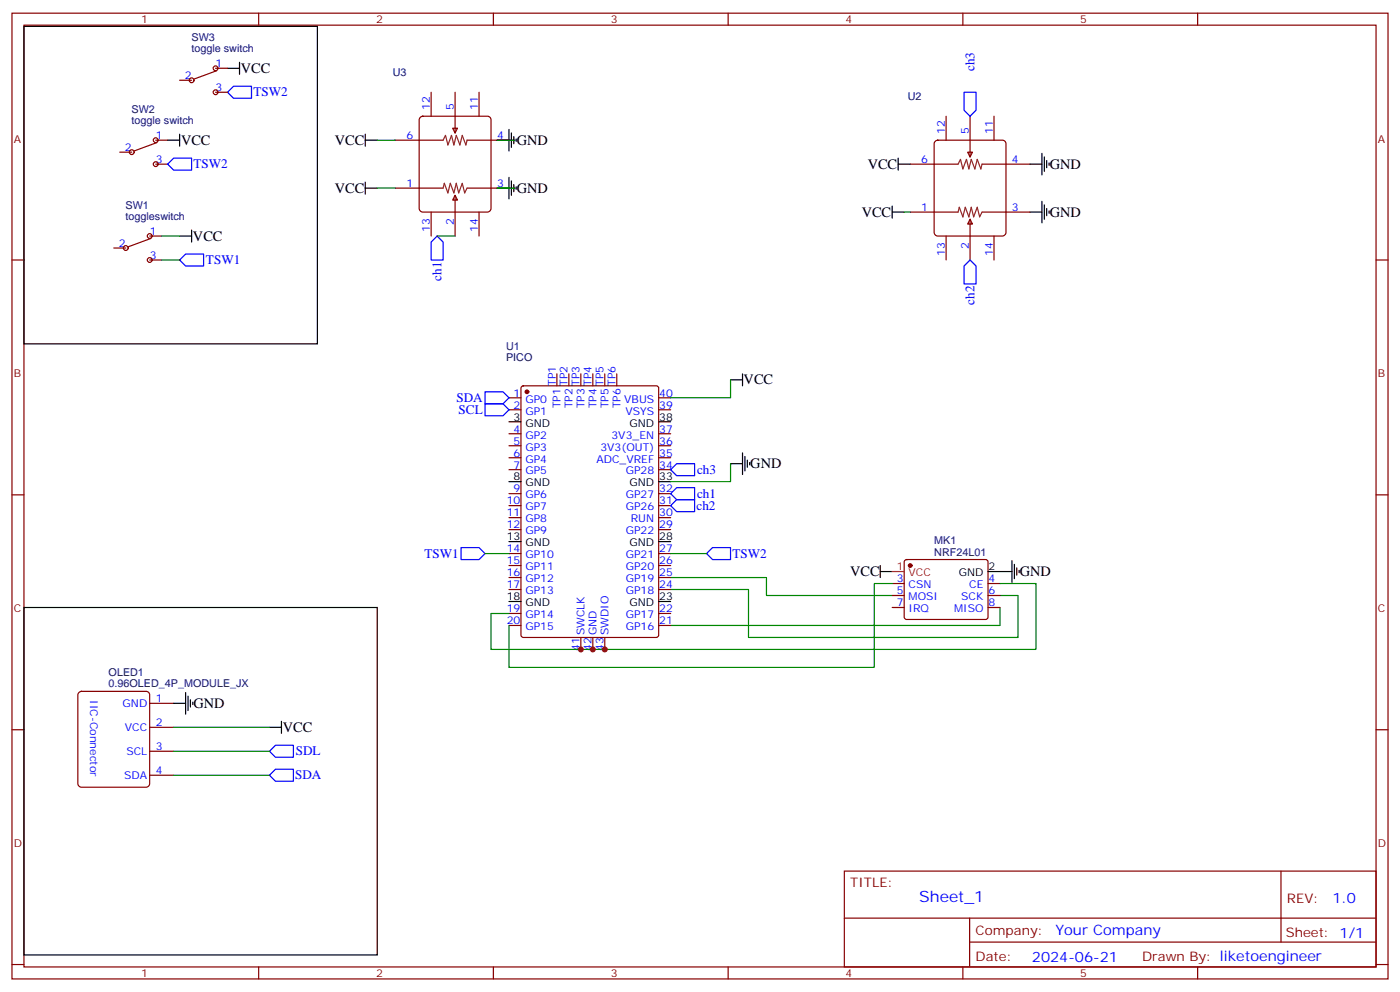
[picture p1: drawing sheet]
<svg xmlns="http://www.w3.org/2000/svg" width="412mm" height="292mm" viewBox="0 0 412 292" stroke-linecap="round" stroke-linejoin="round" font-family="sans-serif">
<g fill="none" stroke="#870000" stroke-width=".35">
<path d="M3.5 3.9h405.4v284.3h-405.4zM7.1 7.4h398.2v277.3h-398.2zM76.2 3.9v3.5M145.3 3.9v3.5M214.5 3.9v3.5M283.6 3.9v3.5M352.8 3.9v3.5M52.9 23.6h3.5M63.5 27.2h3.5M63.5 20.1h3.5M63.9 20.8l-6.8 2.5M123.7 34.7l.8-.5h19.1l.8 .5 .2 .6v26.1l-.4 .8-.6 .2h-19.1l-.8-.4-.2-.6v-26.1z"/>
<path d="M127 27.2v7M133.3 37.7h1.5l-.7 1.5zM134.1 27.2v12M141.1 27.2v7M278.7 34.2v7.1M285.8 34.2v12M292.8 34.2v7.1M35.3 44.8h3.5M45.9 48.3h3.5M45.9 41.3h3.5M46.2 42l-6.7 2.5M116.4 41.3h14.1"/>
<path d="M116.4 55.4h14.1M134.1 57.5l.7 1.4h-1.5zM134.1 57.5v12M137.6 41.3h14.1M137.6 55.4h14.1M268.1 48.3h14.1M275.4 41.7l.8-.4h19.1l.8 .4 .2 .6v26.1l-.4 .9-.6 .2h-19.1l-.8-.5-.2-.6v-26.1zM285 44.8h1.5l-.7 1.4zM289.3 48.3h14.1M3.5 76.6h3.6M33.5 73h3.5M44.1 76.6h3.5"/>
<path d="M44.1 69.5h3.5M44.4 70.2l-6.7 2.5M127 62.4v7.1M141.1 62.4v7.1M268.1 62.4h14.1M278.7 69.5v7.1M285.8 64.6l.7 1.4h-1.5zM285.8 64.6v12M289.3 62.4h14.1M292.8 69.5v7.1M405.3 76.6h3.6M149.9 117.1h3.6"/>
<path d="M153.7 113.8l.5-.2h39.1l.7 .4v73l-.4 .6-39.4 .1-.7-.5v-72.9zM164 110.1v3.5M167.6 110.1v3.5M171.1 110.1v3.5M174.6 110.1v3.5M178.2 110.1v3.5M181.7 110.1v3.5M194 117.1h3.6M149.9 120.7h3.6M149.9 127.7h3.6M149.9 131.2h3.6M149.9 134.8h3.6"/>
<path d="M149.9 138.3h3.6M194 120.7h3.6M194 127.7h3.6M194 131.2h3.6M194 134.8h3.6M194 138.3h3.6M3.5 145.7h3.6M149.9 145.3h3.6M149.9 148.9h3.6M149.9 152.4h3.6M149.9 155.9h3.6M194 145.3h3.6"/>
<path d="M194 148.9h3.6M194 152.4h3.6M194 155.9h3.6M405.3 145.7h3.6M149.9 163h3.6M149.9 166.5h3.6M149.9 170h3.6M149.9 173.6h3.6M194 163h3.6M194 166.5h3.6M194 170h3.6M194 173.6h3.6"/>
<path d="M262.8 178.9h3.5M262.8 171.8h3.5M262.8 175.3h3.5M266.6 165l.5-.3h23.2l.5 .3 .2 .5v16.5l-.7 .4-23.5-.1-.5-.6v-16.2zM291 178.9h3.6M291 171.8h3.6M291 175.3h3.6M149.9 180.6h3.6M149.9 184.2h3.6M171.1 187.7v3.5M174.6 187.7v3.5M178.2 187.7v3.5"/>
<path d="M194 180.6h3.6M194 184.2h3.6M3.5 214.8h3.6M23.2 204l.8-.4h19l.9 .4 .2 .6v26.1l-.5 .9-.6 .2h-19l-.9-.5-.2-.6v-26.1zM44.1 214.1h7.1M44.1 207.1h7.1M405.3 214.8h3.6M44.1 228.2h7.1M44.1 221.2h7.1M248.7 256.5h156.6v28.2h-156.6zM377.3 256.5v20.9M248.7 270.3h156.5"/>
<path d="M285.6 277.4h119.6M285.6 270.3v14.1M3.5 284h3.6M76.2 284.7v3.5M145.3 284.7v3.5M214.5 284.7v3.5M283.6 284.7v3.5M352.8 284.7v3.5M405.3 284h3.6"/>
<circle cx="56.4" cy="23.6" r=".71"/>
<circle cx="63.5" cy="27.2" r=".71"/>
<circle cx="63.5" cy="20.1" r=".71"/>
<circle cx="38.8" cy="44.8" r=".71"/>
<circle cx="45.9" cy="48.3" r=".71"/>
<circle cx="45.9" cy="41.3" r=".71"/>
<circle cx="37" cy="73" r=".71"/>
<circle cx="44.1" cy="69.5" r=".71"/>
<circle cx="44.1" cy="76.6" r=".71"/>
</g>
<g fill="none" stroke="#008700" stroke-width=".35">
<path d="M111.1 41.3h5.3M111.1 55.4h5.3M146.4 41.3h5.3M146.4 55.4h5.3M47.6 76.6h5.3M47.6 69.5h5.3M128.8 69.5h5.3M266.3 62.4h1.8M215.2 111.8v5.3h-17.6M215.2 136.5v5.3h-17.6M142.9 163h7M197.6 173.6h22.9v14.1h79.4v-12.4h-5.3"/>
<path d="M197.6 170h28.2v5.3h37M197.6 163h10.5M262.8 171.8h-5.3v24.7h-107.6v-12.3M294.6 178.9v5.3h-97M294.6 171.8h10.6v19.4h-160.6v-10.6h5.3M51.2 214.1h28.2M51.2 228.2h28.2M51.2 221.2h28.2"/>
</g>
<g fill="none" stroke="#000" stroke-width=".35">
<path d="M7.1 7.8h86.4v93.4h-86.4zM70.6 18.3v3.6M52.9 39.5v3.5M67 20.1h3.6M107.6 39.5v3.5M149.9 38.1v6.4M150.6 39.2v4.2M49.4 41.3h3.5M107.6 41.3h3.5M107.6 55.4h3.5M107.6 53.6v3.6M146.4 41.3h3.5"/>
<path d="M146.4 55.4h3.5M149.9 52.2v6.4M150.6 53.3v4.2M151.3 40.2v2.1M151.3 54.3v2.1M152 40.9v.7M152 55v.7M264.6 48.3h3.5M264.6 46.6v3.5M303.4 48.3h3.5M306.9 45.2v6.3M306.9 59.3v6.3"/>
<path d="M307.6 46.2v4.2M308.3 47.3v2.1M309 48v.7M52.9 69.5h3.5M56.4 67.7v3.6M262.8 62.4h3.5M262.8 60.7v3.5M303.4 62.4h3.5M307.6 60.3v4.3M308.3 61.4v2.1M309 62.1v.7M215.2 111.8h3.5"/>
<path d="M218.7 110.1v3.5M149.9 124.2h3.6M194 124.2h3.6M215.2 136.5h3.5M218.7 133.4v6.3M219.4 134.4v4.2M220.1 135.5v2.1M220.8 136.2v.7M149.9 141.8h3.6M149.9 159.5h3.6M194 141.8h3.6M194 159.5h3.6"/>
<path d="M7.1 178.9h104v102.3h-104zM149.9 177.1h3.6M194 177.1h3.6M259.3 168.3h3.5M259.3 166.5v3.5M291 168.3h7.1M298.1 165.1v6.4M298.8 166.2v4.2M299.5 167.2v2.1M300.2 167.9v.7M51.2 207.1h3.5M54.7 203.9v6.4"/>
<path d="M55.4 205v4.2M56.1 206v2.1M56.8 206.7v.7M79.4 214.1h3.5M82.9 212.4v3.5"/>
</g>
<g fill="#870000" stroke="#870000" stroke-width=".35">
<circle cx="268.1" cy="166.5" r=".53"/>
<circle cx="155.2" cy="115.4" r=".53"/>
</g>
<path d="M262.8 168.3h3.5" fill="none" stroke="#f00" stroke-width=".35"/>
<path d="M130.5 41.3l.7-1.4 .7 2.8 1.1-2.8 .7 2.8 .7-2.8 1.1 2.8 .7-2.8 1 2.8 .4-1.4M130.5 55.4l.4-1.4 1 2.8 .7-2.8 1.1 2.8 .7-2.8 .7 2.8 1.1-2.8 .7 2.8 .7-1.4M282.2 48.3l.7-1.4 .7 2.8 1.1-2.8 .7 2.8 .7-2.8 1.1 2.8 .7-2.8 1 2.8 .4-1.4M282.2 62.4l.4-1.4 1 2.9 .7-2.9 1.1 2.9 .7-2.9 .7 2.9 1.1-2.9 .7 2.9 .7-1.5" fill="none" stroke="#8c2424" stroke-width=".35"/>
<g fill="none" stroke="#00f" stroke-width=".35">
<path d="M67 27.2l1.8-1.8h5.3v3.5h-5.3zM284 27.2h3.5v5.3l-1.7 1.7-1.8-1.7zM49.4 48.3l1.8-1.7h5.2v3.5h-5.2zM52.9 76.6l1.8-1.8h5.3v3.5h-5.3zM128.8 69.5l1.7 1.8v5.3h-3.5v-5.3zM284 78.3l1.8-1.7 1.7 1.7v5.3h-3.5zM142.9 115.4h5.3l1.7 1.7-1.7 1.8h-5.3zM142.9 118.9h5.3l1.7 1.8-1.7 1.7h-5.3zM199.3 136.5h5.3v3.6h-5.3l-1.7-1.8zM197.6 148.9l1.7-1.8h5.3v3.5h-5.3zM197.6 145.3l1.7-1.7h5.3v3.5h-5.3zM135.8 161.2h5.3l1.8 1.8-1.8 1.7h-5.3z"/>
<path d="M208.1 163l1.8-1.8h5.3v3.5h-5.3zM79.4 221.2l1.7-1.8h5.3v3.6h-5.3zM79.4 228.2l1.7-1.7h5.3v3.5h-5.3z"/>
</g>
<g fill="#c00">
<circle cx="171.1" cy="191.2" r=".88"/>
<circle cx="174.6" cy="191.2" r=".88"/>
<circle cx="178.2" cy="191.2" r=".88"/>
</g>
<text font-size="4.6" fill="#00f" x="270.8" y="265.5">Sheet_1</text>
<g font-size="4.2">
<text x="71" y="21.6">VCC</text>
<text x="53.3" y="42.7">VCC</text>
<text x="98.6" y="42.7">VCC</text>
<text x="152.2" y="42.7">GND</text>
<text x="255.6" y="49.8">VCC</text>
<text x="309.2" y="49.8">GND</text>
<text x="98.6" y="56.9">VCC</text>
<text x="152.2" y="56.9">GND</text>
<text x="253.8" y="63.9">VCC</text>
<text x="309.2" y="63.9">GND</text>
<text x="56.8" y="71">VCC</text>
<text x="219.1" y="113.2">VCC</text>
<text x="221" y="137.9">GND</text>
<text x="250.4" y="169.6">VCC</text>
<text x="300.4" y="169.6">GND</text>
<text x="57" y="208.5">GND</text>
<text x="83.3" y="215.6">VCC</text>
</g>
<g font-size="4.2" fill="#00f">
<text x="392.5" y="265.7">1.0</text>
<text x="310.9" y="275.3">Your Company</text>
<text x="304" y="283.1">2024-06-21</text>
</g>
<g font-size="3.9" fill="#00f">
<text x="287.1" y="21" transform="rotate(-90 287.1 21)">ch3</text>
<text x="74.6" y="28.4">TSW2</text>
<text x="57" y="49.5">TSW2</text>
<text x="60.7" y="77.7">TSW1</text>
<text x="130.1" y="82.7" transform="rotate(-90 130.1 82.7)">ch1</text>
<text x="287" y="89.8" transform="rotate(-90 287 89.8)">ch2</text>
<text x="134.4" y="118.4">SDA</text>
<text x="135.1" y="121.9">SCL</text>
<text x="205.3" y="139.5">ch3</text>
<text x="205.3" y="146.5">ch1</text>
<text x="205.2" y="150.1">ch2</text>
<text x="125" y="164.3">TSW1</text>
<text x="215.7" y="164.2">TSW2</text>
<text x="87.1" y="222.4">SDL</text>
<text x="86.9" y="229.4">SDA</text>
</g>
<g font-size="3.9" fill="#800">
<text x="250.5" y="261.1">TITLE:</text>
<text x="379.1" y="265.7">REV:</text>
<text x="287.4" y="275.3">Company:</text>
<text x="378.7" y="275.9">Sheet: 1/1</text>
<text x="287.4" y="282.9">Date:</text>
<text x="336.4" y="283">Drawn By: liketoengineer</text>
</g>
<g font-size="3.2" fill="#800">
<text x="41.6" y="6.9">1</text>
<text x="110.8" y="6.9">2</text>
<text x="179.9" y="6.9">3</text>
<text x="249.1" y="6.9">4</text>
<text x="318.2" y="6.9">5</text>
<text x="4.1" y="42">A</text>
<text x="405.9" y="42">A</text>
<text x="4.1" y="111.1">B</text>
<text x="405.9" y="111.1">B</text>
<text x="4.1" y="180.3">C</text>
<text x="405.9" y="180.3">C</text>
<text x="4.1" y="249.4">D</text>
<text x="405.9" y="249.4">D</text>
<text x="41.6" y="287.7">1</text>
<text x="110.8" y="287.7">2</text>
<text x="179.9" y="287.7">3</text>
<text x="249.1" y="287.7">4</text>
<text x="318.2" y="287.7">5</text>
</g>
<g font-size="3.2" fill="#000080">
<text x="56.4" y="15.3">toggle switch</text>
<text x="56.4" y="12.2">SW3</text>
<text x="115.7" y="22.3">U3</text>
<text x="267.4" y="29.3">U2</text>
<text x="38.8" y="33.3">SW2</text>
<text x="38.8" y="36.5">toggle switch</text>
<text x="37" y="64.7">toggleswitch</text>
<text x="37" y="61.6">SW1</text>
<text x="149.1" y="106.4">PICO</text>
<text x="149.1" y="103.1">U1</text>
<text x="275.2" y="160.3">MK1</text>
<text x="275.2" y="163.6">NRF24L01</text>
<text x="32" y="202.3">0.96OLED_4P_MODULE_JX</text>
<text x="32" y="199.1">OLED1</text>
</g>
<g font-size="3.2" fill="#00f">
<text x="54.4" y="23.3">2</text>
<text x="63.5" y="19.8">1</text>
<text x="63.5" y="26.8">3</text>
<text x="126.6" y="32.5" transform="rotate(-90 126.6 32.5)">12</text>
<text x="133.7" y="32.5" transform="rotate(-90 133.7 32.5)">5</text>
<text x="140.8" y="32.5" transform="rotate(-90 140.8 32.5)">11</text>
<text x="45.9" y="40.9">1</text>
<text x="119.7" y="40.9">6</text>
<text x="146.4" y="40.9">4</text>
<text x="278.3" y="39.5" transform="rotate(-90 278.3 39.5)">12</text>
<text x="285.4" y="39.5" transform="rotate(-90 285.4 39.5)">5</text>
<text x="292.5" y="39.5" transform="rotate(-90 292.5 39.5)">11</text>
<text x="36.8" y="44.5">2</text>
<text x="45.9" y="48">3</text>
<text x="271.4" y="48">6</text>
<text x="298.1" y="48">4</text>
<text x="119.7" y="55">1</text>
<text x="146.4" y="55">3</text>
<text x="271.4" y="62.1">1</text>
<text x="298.1" y="62.1">3</text>
<text x="44.1" y="69.1">1</text>
<text x="126.6" y="68.2" transform="rotate(-90 126.6 68.2)">13</text>
<text x="133.7" y="66.2" transform="rotate(-90 133.7 66.2)">2</text>
<text x="140.8" y="68.2" transform="rotate(-90 140.8 68.2)">14</text>
<text x="35" y="72.7">2</text>
<text x="44.1" y="76.2">3</text>
<text x="278.3" y="75.3" transform="rotate(-90 278.3 75.3)">13</text>
<text x="285.4" y="73.3" transform="rotate(-90 285.4 73.3)">2</text>
<text x="292.5" y="75.3" transform="rotate(-90 292.5 75.3)">14</text>
<text x="163.7" y="113.6" transform="rotate(-90 163.7 113.6)">TP1</text>
<text x="167.2" y="113.6" transform="rotate(-90 167.2 113.6)">TP2</text>
<text x="170.7" y="113.6" transform="rotate(-90 170.7 113.6)">TP3</text>
<text x="174.3" y="113.6" transform="rotate(-90 174.3 113.6)">TP4</text>
<text x="177.8" y="113.6" transform="rotate(-90 177.8 113.6)">TP5</text>
<text x="181.3" y="113.6" transform="rotate(-90 181.3 113.6)">TP6</text>
<text x="151.3" y="116.8">1</text>
<text x="154.8" y="118.5">GP0</text>
<text x="183.9" y="118.5">VBUS</text>
<text x="194.2" y="116.8">40</text>
<text x="151.3" y="120.3">2</text>
<text x="154.8" y="122.1">GP1</text>
<text x="165.1" y="120.2" transform="rotate(-90 165.1 120.2)">TP1</text>
<text x="168.6" y="120.2" transform="rotate(-90 168.6 120.2)">TP2</text>
<text x="172.2" y="120.2" transform="rotate(-90 172.2 120.2)">TP3</text>
<text x="175.7" y="120.2" transform="rotate(-90 175.7 120.2)">TP4</text>
<text x="179.2" y="120.2" transform="rotate(-90 179.2 120.2)">TP5</text>
<text x="182.7" y="120.2" transform="rotate(-90 182.7 120.2)">TP6</text>
<text x="184.3" y="122.1">VSYS</text>
<text x="194.2" y="120.3">39</text>
<text x="151.3" y="127.4">4</text>
<text x="151.3" y="130.9">5</text>
<text x="154.8" y="129.1">GP2</text>
<text x="180.1" y="129.1">3V3_EN</text>
<text x="194.2" y="130.9">36</text>
<text x="194.2" y="127.4">37</text>
<text x="151.3" y="134.4">6</text>
<text x="151.3" y="137.9">7</text>
<text x="154.8" y="132.6">GP3</text>
<text x="154.8" y="136.2">GP4</text>
<text x="175.7" y="136.2">ADC_VREF</text>
<text x="176.9" y="132.6">3V3(OUT)</text>
<text x="194.2" y="137.9">34</text>
<text x="194.2" y="134.4">35</text>
<text x="154.8" y="139.7">GP5</text>
<text x="184.3" y="139.7">GP28</text>
<text x="149.2" y="148.5">10</text>
<text x="151.3" y="145">9</text>
<text x="154.8" y="146.8">GP6</text>
<text x="184.3" y="146.8">GP27</text>
<text x="194.2" y="148.5">31</text>
<text x="194.2" y="145">32</text>
<text x="149.2" y="152">11</text>
<text x="149.2" y="155.6">12</text>
<text x="154.8" y="150.3">GP7</text>
<text x="154.8" y="153.8">GP8</text>
<text x="184.3" y="150.3">GP26</text>
<text x="185.8" y="153.8">RUN</text>
<text x="194.2" y="155.6">29</text>
<text x="194.2" y="152">30</text>
<text x="154.8" y="157.3">GP9</text>
<text x="184.3" y="157.3">GP22</text>
<text x="149.2" y="162.6">14</text>
<text x="149.2" y="166.2">15</text>
<text x="154.8" y="164.4">GP10</text>
<text x="154.8" y="167.9">GP11</text>
<text x="184.3" y="167.9">GP20</text>
<text x="184.3" y="164.4">GP21</text>
<text x="194.2" y="166.2">26</text>
<text x="194.2" y="162.6">27</text>
<text x="149.2" y="169.7">16</text>
<text x="149.2" y="173.2">17</text>
<text x="154.8" y="171.5">GP12</text>
<text x="184.3" y="171.5">GP19</text>
<text x="194.2" y="173.2">24</text>
<text x="194.2" y="169.7">25</text>
<text x="264.2" y="171.5">3</text>
<text x="267.7" y="173.2">CSN</text>
<text x="285.5" y="173.2">CE</text>
<text x="291.2" y="171.5">4</text>
<text x="154.8" y="175">GP13</text>
<text x="184.3" y="175">GP18</text>
<text x="264.2" y="175">5</text>
<text x="264.2" y="178.5">7</text>
<text x="267.7" y="176.7">MOSI</text>
<text x="283.2" y="176.7">SCK</text>
<text x="291.2" y="178.5">8</text>
<text x="291.2" y="175">6</text>
<text x="149.2" y="180.3">19</text>
<text x="149.2" y="183.8">20</text>
<text x="154.8" y="182">GP14</text>
<text x="154.8" y="185.6">GP15</text>
<text x="184.3" y="185.6">GP16</text>
<text x="184.3" y="182">GP17</text>
<text x="194.2" y="183.8">21</text>
<text x="194.2" y="180.3">22</text>
<text x="267.7" y="180.3">IRQ</text>
<text x="281.1" y="180.3">MISO</text>
<text x="170.7" y="191.7" transform="rotate(-90 170.7 191.7)">41</text>
<text x="172.2" y="187" transform="rotate(-90 172.2 187)">SWCLK</text>
<text x="174.3" y="191.7" transform="rotate(-90 174.3 191.7)">42</text>
<text x="175.7" y="187" transform="rotate(-90 175.7 187)">GND</text>
<text x="177.8" y="191.7" transform="rotate(-90 177.8 191.7)">43</text>
<text x="179.2" y="187" transform="rotate(-90 179.2 187)">SWDIO</text>
<text x="26.6" y="206.1" transform="rotate(90 26.6 206.1)">IIC-Connector</text>
<text x="36.1" y="208.1">GND</text>
<text x="45.9" y="206.7">1</text>
<text x="36.8" y="215.2">VCC</text>
<text x="45.9" y="213.8">2</text>
<text x="45.9" y="220.8">3</text>
<text x="37.2" y="222.3">SCL</text>
<text x="45.9" y="227.9">4</text>
<text x="36.6" y="229.3">SDA</text>
</g>
<g font-size="3.2">
<text x="151.3" y="123.8">3</text>
<text x="154.8" y="125.6">GND</text>
<text x="185.4" y="125.6">GND</text>
<text x="194.2" y="123.8">38</text>
<text x="151.3" y="141.5">8</text>
<text x="154.8" y="143.2">GND</text>
<text x="185.4" y="143.2">GND</text>
<text x="194.2" y="141.5">33</text>
<text x="149.2" y="159.1">13</text>
<text x="154.8" y="160.9">GND</text>
<text x="185.4" y="160.9">GND</text>
<text x="194.2" y="159.1">28</text>
<text x="291.2" y="167.9">2</text>
<text x="282.5" y="169.7">GND</text>
<text x="149.2" y="176.7">18</text>
<text x="154.8" y="178.5">GND</text>
<text x="185.4" y="178.5">GND</text>
<text x="194.2" y="176.7">23</text>
</g>
<g font-size="3.2" fill="#f00">
<text x="264.2" y="167.9">1</text>
<text x="267.7" y="169.7">VCC</text>
</g>
</svg>
